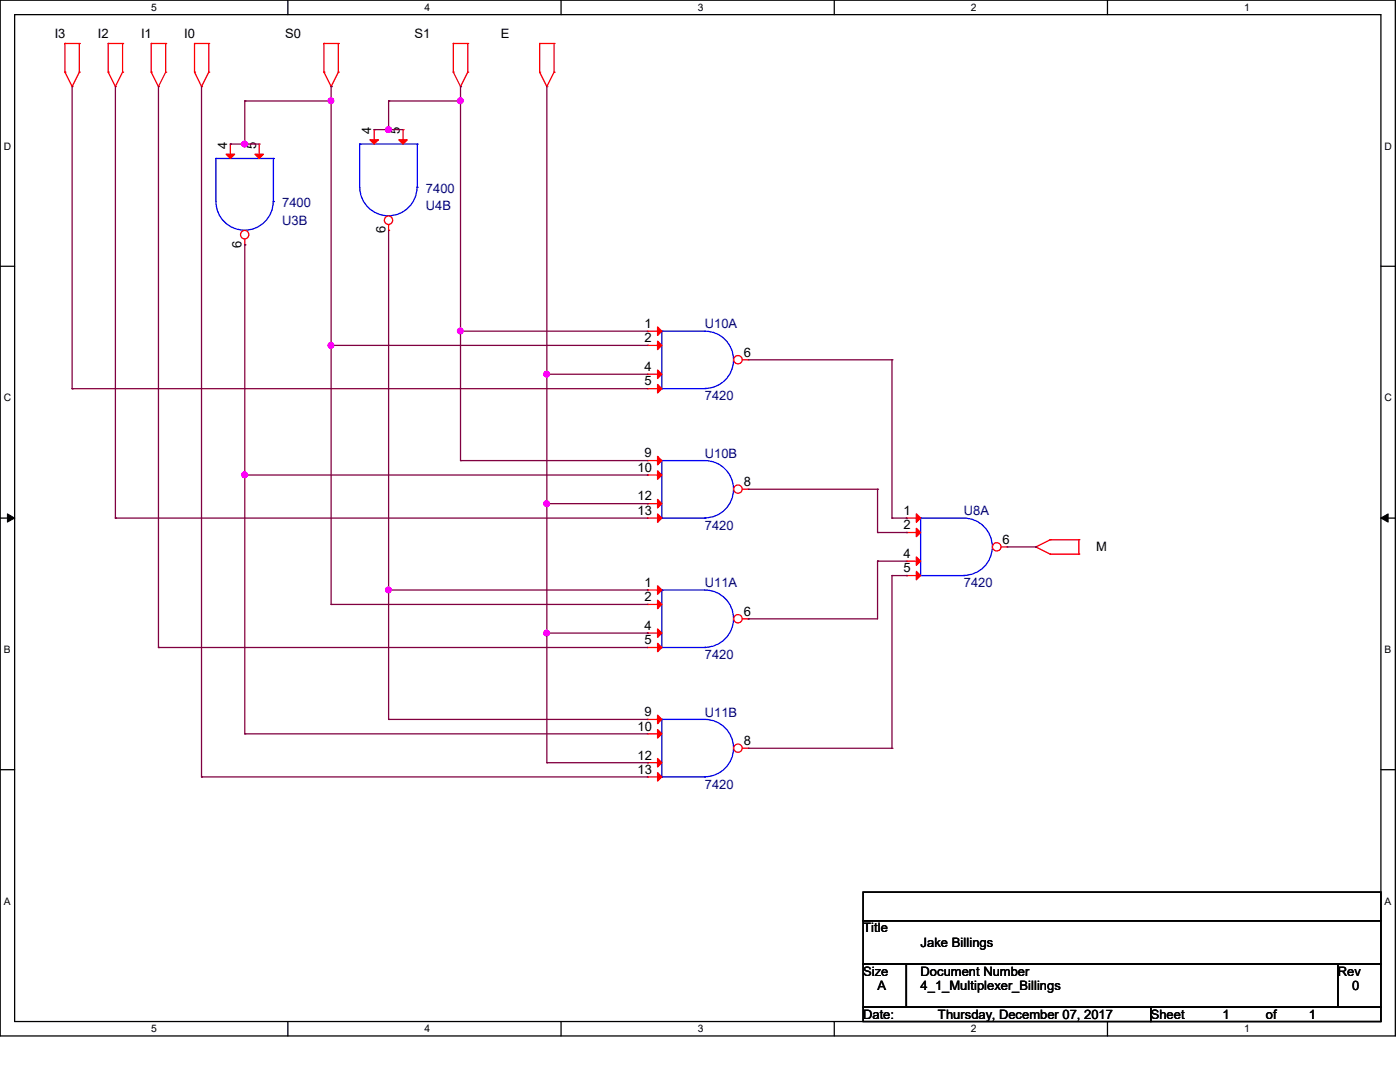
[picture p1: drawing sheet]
<svg xmlns="http://www.w3.org/2000/svg" width="279mm" height="216mm" viewBox="0 0 279 216" stroke-linecap="round" stroke-linejoin="round" font-family="sans-serif">
<path d="M0 0h278.5v206.7h-278.5zM2.9 2.9h272.7v200.9h-272.7z" fill="none" stroke="#000" stroke-width=".25"/>
<g fill="#fff">
<path d="M30.2 .3h1.1v2.3h-1.1z"/>
<path d="M30.2 204.1h1.1v2.3h-1.1z"/>
</g>
<path d="M57.4 0v2.9M57.4 203.8v2.9" fill="none" stroke="#000" stroke-width=".25"/>
<g fill="#fff">
<path d="M84.7 .3h1.1v2.3h-1.1z"/>
<path d="M84.7 204.1h1.1v2.3h-1.1z"/>
</g>
<path d="M112 0v2.9M112 203.8v2.9" fill="none" stroke="#000" stroke-width=".25"/>
<g fill="#fff">
<path d="M139.2 .3h1.1v2.3h-1.1z"/>
<path d="M139.2 204.1h1.1v2.3h-1.1z"/>
</g>
<path d="M166.5 0v2.9M166.5 203.8v2.9" fill="none" stroke="#000" stroke-width=".25"/>
<g fill="#fff">
<path d="M193.8 .3h1.1v2.3h-1.1z"/>
<path d="M193.8 204.1h1.1v2.3h-1.1z"/>
</g>
<path d="M221 0v2.9M221 203.8v2.9" fill="none" stroke="#000" stroke-width=".25"/>
<g fill="#fff">
<path d="M248.3 .3h1.1v2.3h-1.1z"/>
<path d="M248.3 204.1h1.1v2.3h-1.1z"/>
<path d="M.8 28h1.4v2.3h-1.4z"/>
<path d="M276.3 28h1.4v2.3h-1.4z"/>
<path d="M.8 78.2h1.4v2.3h-1.4z"/>
<path d="M276.3 78.2h1.4v2.3h-1.4z"/>
</g>
<path d="M0 53.1h2.9M275.6 53.1h2.9" fill="none" stroke="#000" stroke-width=".25"/>
<g fill="#fff">
<path d="M.8 128.5h1.3v2.2h-1.3z"/>
<path d="M276.3 128.5h1.3v2.2h-1.3z"/>
</g>
<path d="M0 103.4h2.9M275.6 103.4h2.9" fill="none" stroke="#000" stroke-width=".25"/>
<path d="M1.5 102.5l1.4 .9-1.4 .8zM275.6 103.4l1.4-.9v1.7z" fill="#000" stroke="#000" stroke-width=".2"/>
<g fill="#fff">
<path d="M.8 178.7h1.3v2.2h-1.3z"/>
<path d="M276.3 178.7h1.3v2.2h-1.3z"/>
</g>
<path d="M0 153.6h2.9M275.6 153.6h2.9M172.3 178h103.3v5.7h-103.3zM172.3 183.7h103.3v8.7h-103.3zM172.3 192.4h8.6v8.6h-8.6zM180.9 192.4h86.1v8.6h-86.1zM267 192.4h8.6v8.6h-8.6zM172.3 201h57.4v2.8h-57.4zM229.7 201h45.9v2.8h-45.9z" fill="none" stroke="#000" stroke-width=".25"/>
<g fill="none" stroke="#f00" stroke-width=".25">
<path d="M13 14.4h.1M13 8.7h.1M13 8.7h2.8M13 8.7v5.7M13 14.4l1.4 2.9M14.4 17.3h.1M15.8 14.4h.1M15.8 8.7h.1M15.8 14.4l-1.4 2.9M15.8 8.7v5.7M21.6 14.4h.1M21.6 8.7h.1"/>
<path d="M21.6 8.7h2.9M21.6 8.7v5.7M21.6 14.4l1.4 2.9M23 17.3h.1M24.5 14.4h.1M24.5 8.7h.1M24.5 14.4l-1.5 2.9M24.5 8.7v5.7M30.2 14.4h.1M30.2 8.7h.1M30.2 8.7h2.9M30.2 8.7v5.7"/>
<path d="M30.2 14.4l1.4 2.9M31.6 17.3h.1M33.1 14.4h.1M33.1 8.7h.1M33.1 14.4l-1.5 2.9M33.1 8.7v5.7M38.8 14.4h.1M38.8 8.7h.1M38.8 8.7v5.7M38.8 14.4l1.4 2.9M38.8 8.7h2.9M40.2 17.3h.1"/>
<path d="M41.7 14.4h.1M41.7 8.7h.1M41.7 14.4l-1.5 2.9M41.7 8.7v5.7M64.6 14.4h.1M64.6 8.7h.1M64.6 8.7h2.9M64.6 8.7v5.7M64.6 14.4l1.5 2.9M66.1 17.3h.1M67.5 14.4h.1M67.5 8.7h.1"/>
<path d="M67.5 14.4l-1.4 2.9M67.5 8.7v5.7M90.5 14.4h.1M90.5 8.7h.1M90.5 8.7h2.8M90.5 8.7v5.7M90.5 14.4l1.4 2.9M91.9 17.3h.1M93.3 14.4h.1M93.3 8.7h.1M93.3 14.4l-1.4 2.9M93.3 8.7v5.7"/>
<path d="M107.7 14.4h.1M107.7 8.7h.1M107.7 8.7h2.9M107.7 8.7v5.7M107.7 14.4l1.4 2.9M109.1 17.3h.1M110.6 14.4h.1M110.6 8.7h.1M110.6 14.4l-1.5 2.9M110.6 8.7v5.7M206.7 109.1h.1M206.7 109.1l2.9 1.5"/>
<path d="M209.6 107.7h.1M209.6 110.6h.1M209.6 107.7l-2.9 1.4M209.6 107.7h5.7M209.6 110.6h5.7M215.3 107.7h.1M215.3 110.6h.1M215.3 107.7v2.9"/>
</g>
<path d="M132.1 155h.1M132.1 143.6h8.6a5.7 5.7 0 0 1 5.7 5.7 5.7 5.7 0 0 1-5.7 5.7M132.1 143.6h.1M132.1 143.6v11.4M132.1 155h8.6M140.7 155h.1" fill="none" stroke="#00f" stroke-width=".25"/>
<circle cx="147.3" cy="149.3" r=".84" fill="#fff" stroke="#f00" stroke-width=".25"/>
<path d="M129.2 143.6h.1M129.2 146.4h.1M129.2 152.2h.1M129.2 155h.1M129.2 143.6h2.9M129.2 146.4h2.9M129.2 152.2h2.9M129.2 155h2.9M148.2 149.3h1.1M149.3 149.3h.1" fill="none" stroke="#f00" stroke-width=".25"/>
<g fill="#f00" stroke="#f00" stroke-width=".25">
<path d="M131.2 142.7l.9 .9-.9 .8z"/>
<path d="M131.2 145.6l.9 .8-.9 .9z"/>
<path d="M131.2 151.3l.9 .9-.9 .8z"/>
<path d="M131.2 154.2l.9 .8-.9 .9z"/>
</g>
<path d="M132.1 117.7h8.6a5.7 5.7 0 0 1 5.7 5.7 5.7 5.7 0 0 1-5.7 5.8M132.1 117.7h.1M132.1 117.7v11.5M132.1 129.2h.1M132.1 129.2h8.6M140.7 129.2h.1" fill="none" stroke="#00f" stroke-width=".25"/>
<circle cx="147.3" cy="123.5" r=".84" fill="#fff" stroke="#f00" stroke-width=".25"/>
<path d="M129.2 117.7h.1M129.2 117.7h2.9M129.2 120.6h.1M129.2 126.3h.1M129.2 129.2h.1M129.2 120.6h2.9M129.2 126.3h2.9M129.2 129.2h2.9M148.2 123.5h1.1M149.3 123.5h.1" fill="none" stroke="#f00" stroke-width=".25"/>
<g fill="#f00" stroke="#f00" stroke-width=".25">
<path d="M131.2 116.9l.9 .8-.9 .9z"/>
<path d="M131.2 119.8l.9 .8-.9 .9z"/>
<path d="M131.2 125.5l.9 .8-.9 .9z"/>
<path d="M131.2 128.4l.9 .8-.9 .8z"/>
</g>
<path d="M132.1 91.9h8.6a5.7 5.7 0 0 1 5.7 5.7 5.7 5.7 0 0 1-5.7 5.7M132.1 91.9h.1M132.1 91.9v11.5M132.1 103.4h.1M132.1 103.4h8.6M140.7 103.4h.1" fill="none" stroke="#00f" stroke-width=".25"/>
<circle cx="147.3" cy="97.6" r=".84" fill="#fff" stroke="#f00" stroke-width=".25"/>
<path d="M129.2 91.9h.1M129.2 94.8h.1M129.2 91.9h2.9M129.2 94.8h2.9M148.2 97.6h1.1M149.3 97.6h.1M129.2 100.5h.1M129.2 103.4h.1M129.2 100.5h2.9M129.2 103.4h2.9" fill="none" stroke="#f00" stroke-width=".25"/>
<g fill="#f00" stroke="#f00" stroke-width=".25">
<path d="M131.2 91.1l.9 .8-.9 .9z"/>
<path d="M131.2 93.9l.9 .9-.9 .8z"/>
<path d="M131.2 99.7l.9 .8-.9 .8z"/>
<path d="M131.2 102.5l.9 .9-.9 .8z"/>
</g>
<path d="M183.7 114.9h.1M183.7 103.4h8.7a5.7 5.7 0 0 1 5.6 5.7 5.7 5.7 0 0 1-5.6 5.7M183.7 103.4h.1M183.7 103.4v11.5M183.7 114.9h8.7M192.4 114.9h.1" fill="none" stroke="#00f" stroke-width=".25"/>
<circle cx="198.9" cy="109.1" r=".84" fill="#fff" stroke="#f00" stroke-width=".25"/>
<path d="M180.9 103.4h.1M180.9 106.3h.1M180.9 112h.1M180.9 114.9h.1M180.9 103.4h2.8M180.9 106.3h2.8M180.9 112h2.8M180.9 114.9h2.8M199.8 109.1h1.2M201 109.1h.1" fill="none" stroke="#f00" stroke-width=".25"/>
<g fill="#f00" stroke="#f00" stroke-width=".25">
<path d="M182.9 102.5l.8 .9-.8 .8z"/>
<path d="M182.9 105.4l.8 .9-.8 .8z"/>
<path d="M182.9 111.1l.8 .9-.8 .8z"/>
<path d="M182.9 114l.8 .9-.8 .8z"/>
</g>
<path d="M132.1 77.6h.1M132.1 66.1h8.6a5.7 5.7 0 0 1 5.7 5.7 5.7 5.7 0 0 1-5.7 5.7M132.1 66.1h.1M132.1 66.1v11.5M132.1 77.6h8.6M140.7 77.6h.1" fill="none" stroke="#00f" stroke-width=".25"/>
<circle cx="147.3" cy="71.8" r=".84" fill="#fff" stroke="#f00" stroke-width=".25"/>
<g fill="none" stroke="#f00" stroke-width=".25">
<path d="M74.7 25.9h.1M74.7 25.9v2.8M80.4 25.9h.1M80.4 25.9v2.8M129.2 66.1h.1M129.2 68.9h.1M129.2 74.7h.1M129.2 77.6h.1M129.2 66.1h2.9M129.2 68.9h2.9M129.2 74.7h2.9M129.2 77.6h2.9"/>
<path d="M148.2 71.8h1.1M149.3 71.8h.1"/>
</g>
<g fill="#f00" stroke="#f00" stroke-width=".25">
<path d="M131.2 65.2l.9 .9-.9 .8z"/>
<path d="M131.2 68.1l.9 .8-.9 .9z"/>
<path d="M131.2 73.8l.9 .9-.9 .8z"/>
<path d="M131.2 76.7l.9 .9-.9 .8z"/>
<path d="M73.8 27.9h1.7l-.8 .8z"/>
<path d="M79.6 27.9h1.7l-.9 .8z"/>
</g>
<path d="M71.8 28.7v8.7a5.7 5.7 0 0 0 5.7 5.7 5.7 5.7 0 0 0 5.7-5.7M71.8 28.7h.1M71.8 28.7h11.5M83.3 28.7h.1M83.3 37.4h.1M83.3 28.7v8.7" fill="none" stroke="#00f" stroke-width=".25"/>
<circle cx="77.5" cy="43.9" r=".83" fill="#fff" stroke="#f00" stroke-width=".25"/>
<path d="M46 28.7h.1M46 28.7v2.9M51.7 28.7h.1M51.7 28.7v2.9M77.6 46h.1M77.6 44.8v1.2" fill="none" stroke="#f00" stroke-width=".25"/>
<path d="M43.1 31.6v8.6a5.7 5.7 0 0 0 5.7 5.7 5.7 5.7 0 0 0 5.7-5.7M43.1 31.6h.1M43.1 31.6h11.5M54.6 31.6h.1M54.6 31.6v8.6M54.6 40.2h.1" fill="none" stroke="#00f" stroke-width=".25"/>
<g fill="#f00" stroke="#f00" stroke-width=".25">
<path d="M45.1 30.8h1.7l-.8 .8z"/>
<path d="M50.9 30.8h1.7l-.9 .8z"/>
</g>
<circle cx="48.8" cy="46.8" r=".83" fill="#fff" stroke="#f00" stroke-width=".25"/>
<path d="M48.9 48.9h.1M48.9 47.7v1.2" fill="none" stroke="#f00" stroke-width=".25"/>
<g fill="none" stroke="#800040" stroke-width=".25">
<path d="M14.4 17.3v60.3M23 17.3v86.1M31.6 17.3v111.9M40.2 17.3v137.7M66.1 17.3h.1M66.1 17.3v103.3M91.9 17.3h.1M91.9 17.3v74.6M109.1 17.3v134.9M46 28.7h.1M46 28.7h5.7M48.9 20.2h.1"/>
<path d="M48.9 28.7h.1M48.9 20.2h17.2M48.9 20.2v8.5M66.1 20.2h.1M74.7 25.9h.1M74.7 25.9h5.7M77.6 20.2h.1M77.6 25.9h.1M77.6 20.2h14.3M77.6 20.2v5.7M91.9 20.2h.1M48.9 48.9h.1"/>
<path d="M48.9 48.9v97.5M77.6 46v97.6M14.4 77.6h.1M14.4 77.6h114.8M66.1 68.9h.1M66.1 68.9h63.1M91.9 66.1h.1M91.9 66.1h37.3M109.1 74.7h.1M109.1 74.7h20.1M149.3 71.8h28.7M178 71.8h.1"/>
<path d="M178 71.8v31.6M48.9 94.8h.1M48.9 94.8h80.3M91.9 91.9h.1M91.9 91.9h37.3M149.3 97.6h25.8M175.1 97.6h.1M175.1 97.6v8.7M23 103.4h.1M23 103.4h106.2M77.6 117.7h.1M77.6 117.7h51.6"/>
<path d="M109.1 100.5h20.1M129.2 100.5h.1M175.1 112h.1M175.1 106.3h.1M175.1 112v11.5h-25.8M175.1 112h5.8M175.1 106.3h5.8M178 114.9h.1M178 103.4h.1M178 114.9v34.4M178 114.9h2.9M178 103.4h2.9"/>
<path d="M180.9 114.9h.1M180.9 106.3h.1M180.9 103.4h.1M201 109.1h5.7M206.7 109.1h.1M31.6 129.2h.1M31.6 129.2h97.6M66.1 120.6h.1M66.1 120.6h63.1M109.1 126.3h.1M109.1 126.3h20.1M129.2 126.3h.1"/>
<path d="M149.3 123.5h.1M40.2 155h.1M40.2 155h89M48.9 146.4h.1M48.9 146.4h80.3M77.6 143.6h.1M77.6 143.6h51.6M109.1 152.2h.1M109.1 152.2h20.1M129.2 152.2h.1M149.3 149.3h28.7M178 149.3h.1"/>
</g>
<g fill="#f0f" stroke="#f0f" stroke-width=".25">
<circle cx="66" cy="20.1" r=".55"/>
<circle cx="48.8" cy="28.7" r=".55"/>
<circle cx="91.9" cy="66" r=".55"/>
<circle cx="91.9" cy="20.1" r=".55"/>
<circle cx="77.5" cy="25.9" r=".55"/>
<circle cx="109.1" cy="74.7" r=".55"/>
<circle cx="66" cy="68.9" r=".55"/>
<circle cx="77.5" cy="117.7" r=".55"/>
<circle cx="48.8" cy="94.7" r=".55"/>
<circle cx="109.1" cy="100.5" r=".55"/>
<circle cx="109.1" cy="126.3" r=".55"/>
</g>
<g font-size="2.6">
<text x="11" y="7.5">I3</text>
<text x="19.6" y="7.5">I2</text>
<text x="28.2" y="7.5">I1</text>
<text x="36.8" y="7.5">I0</text>
<text x="56.9" y="7.5">S0</text>
<text x="82.7" y="7.5">S1</text>
<text x="99.9" y="7.5">E</text>
<text x="45.3" y="29.6" transform="rotate(-90 45.3 29.6)">4</text>
<text x="51.1" y="29.6" transform="rotate(-90 51.1 29.6)">5</text>
<text x="74" y="26.8" transform="rotate(-90 74 26.8)">4</text>
<text x="79.8" y="26.8" transform="rotate(-90 79.8 26.8)">5</text>
<text x="76.9" y="46.5" transform="rotate(-90 76.9 46.5)">6</text>
<text x="48.2" y="49.4" transform="rotate(-90 48.2 49.4)">6</text>
<text x="128.6" y="65.4">1</text>
<text x="128.6" y="68.3">2</text>
<text x="148.4" y="71.2">6</text>
<text x="128.6" y="74">4</text>
<text x="128.6" y="76.9">5</text>
<text x="127.2" y="94.1">10</text>
<text x="128.6" y="91.3">9</text>
<text x="127.2" y="99.9">12</text>
<text x="148.4" y="97">8</text>
<text x="127.2" y="102.7">13</text>
<text x="180.3" y="102.7">1</text>
<text x="180.3" y="105.6">2</text>
<text x="180.3" y="111.3">4</text>
<text x="200.1" y="108.5">6</text>
<text x="218.8" y="110">M</text>
<text x="128.6" y="117.1">1</text>
<text x="128.6" y="120">2</text>
<text x="180.3" y="114.2">5</text>
<text x="128.6" y="125.7">4</text>
<text x="148.4" y="122.9">6</text>
<text x="128.6" y="128.6">5</text>
<text x="128.6" y="142.9">9</text>
<text x="127.2" y="145.8">10</text>
<text x="148.4" y="148.7">8</text>
<text x="127.2" y="151.6">12</text>
<text x="127.2" y="154.4">13</text>
<text x="172.3" y="186.1">Title</text>
<text x="183.7" y="188.9">Jake Billings</text>
<text x="172.3" y="194.7">Size</text>
<text x="175.1" y="197.6">A</text>
<text x="183.7" y="194.7">Document Number</text>
<text x="183.7" y="197.6">4_1_Multiplexer_Billings</text>
<text x="267" y="194.7">Rev</text>
<text x="269.8" y="197.6">0</text>
<text x="172.3" y="203.3">Date:</text>
<text x="187.2" y="203.3">Thursday, December 07, 2017</text>
<text x="229.7" y="203.3">Sheet</text>
<text x="244" y="203.3">1</text>
<text x="252.6" y="203.3">of</text>
<text x="261.2" y="203.3">1</text>
</g>
<g font-size="2.6" fill="#000080">
<text x="56.3" y="41.4">7400</text>
<text x="85" y="42">U4B</text>
<text x="85" y="38.5">7400</text>
<text x="56.3" y="44.9">U3B</text>
<text x="140.7" y="65.5">U10A</text>
<text x="140.7" y="79.9">7420</text>
<text x="140.7" y="91.4">U10B</text>
<text x="140.7" y="105.7">7420</text>
<text x="192.4" y="102.8">U8A</text>
<text x="140.7" y="117.2">U11A</text>
<text x="192.4" y="117.2">7420</text>
<text x="140.7" y="131.5">7420</text>
<text x="140.7" y="143">U11B</text>
<text x="140.7" y="157.4">7420</text>
</g>
<g font-size="2.1">
<text x="30.2" y="2.2">5</text>
<text x="84.7" y="2.2">4</text>
<text x="139.2" y="2.2">3</text>
<text x="193.8" y="2.2">2</text>
<text x="248.3" y="2.2">1</text>
<text x=".8" y="29.8">D</text>
<text x="276.3" y="29.8">D</text>
<text x=".8" y="80.1">C</text>
<text x="276.3" y="80.1">C</text>
<text x=".8" y="130.3">B</text>
<text x="276.3" y="130.3">B</text>
<text x=".8" y="180.5">A</text>
<text x="276.3" y="180.5">A</text>
<text x="30.2" y="206">5</text>
<text x="84.7" y="206">4</text>
<text x="139.2" y="206">3</text>
<text x="193.8" y="206">2</text>
<text x="248.3" y="206">1</text>
</g>
</svg>
